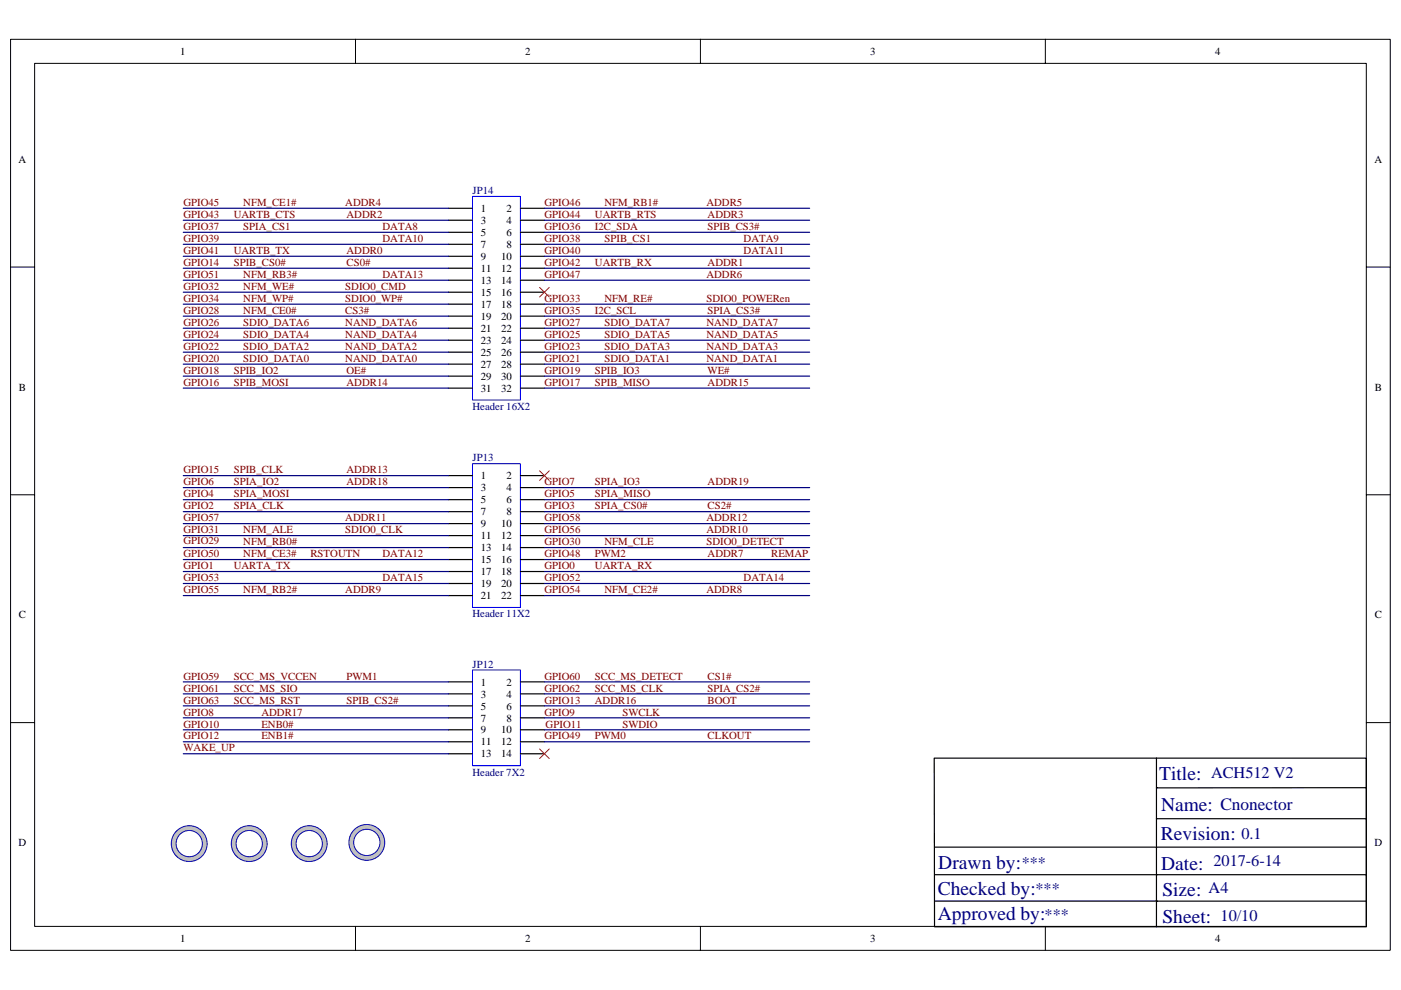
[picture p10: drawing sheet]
<svg xmlns="http://www.w3.org/2000/svg" width="297mm" height="210mm" viewBox="0 0 297 210" stroke-linecap="round" stroke-linejoin="round" font-family="sans-serif">
<path d="M2.2 8.3h292.6v193.3h-292.6z" fill="none" stroke="#000" stroke-width=".21"/>
<path d="M7.4 13.5h282.3v183h-282.3z" fill="#fff"/>
<g fill="none" stroke="#000" stroke-width=".21">
<path d="M7.3 13.4h282.4v183.1h-282.4zM75.4 8.3v5.1M148.5 8.3v5.1M221.6 8.3v5.1M2.2 56.6h5.1M289.7 56.6h5.1M2.2 104.9h5.1M289.7 104.9h5.1M2.2 153.3h5.1M289.7 153.3h5.1M75.4 196.5v5.1M148.5 196.5v5.1"/>
<path d="M221.6 196.5v5.1"/>
</g>
<path d="M198.2 179.7h91.5M245.2 160.8v35.8M245.2 173.7h44.4M245.3 167.1h-.1h44.4M289.6 160.8h-91.5v35.8h91.6v-35.7M198.1 185.5h47M198.2 191.1h46.9M245.3 185.5h44.4M245.3 191.1h44.4" fill="none" stroke="#000" stroke-width=".25"/>
<circle cx="40.1" cy="178.9" r="3.8" fill="#c0c0c0" stroke="#0000bf" stroke-width=".21"/>
<circle cx="40.1" cy="178.9" r="2.78" fill="#fff" stroke="#0000bf" stroke-width=".21"/>
<circle cx="52.8" cy="178.9" r="3.8" fill="#c0c0c0" stroke="#0000bf" stroke-width=".21"/>
<circle cx="52.8" cy="178.9" r="2.78" fill="#fff" stroke="#0000bf" stroke-width=".21"/>
<circle cx="65.6" cy="178.9" r="3.8" fill="#c0c0c0" stroke="#0000bf" stroke-width=".21"/>
<circle cx="65.6" cy="178.9" r="2.78" fill="#fff" stroke="#0000bf" stroke-width=".21"/>
<circle cx="77.8" cy="178.7" r="3.8" fill="#c0c0c0" stroke="#0000bf" stroke-width=".21"/>
<circle cx="77.8" cy="178.7" r="2.78" fill="#fff" stroke="#0000bf" stroke-width=".21"/>
<path d="M100.2 142.1h10.1v20.3h-10.1z" fill="#fff"/>
<path d="M100.2 142.1h10.1v20.3h-10.1z" fill="none" stroke="#00f" stroke-width=".21"/>
<g fill="none" stroke="#000" stroke-width=".25">
<path d="M95.1 144.6h5.1M95.1 147.2h5.1M95.1 149.7h5.1M95.1 152.3h5.1M95.1 154.8h5.1M95.1 157.3h5.1M95.1 159.9h5.1M110.3 144.6h5.1M110.3 147.2h5.1M110.3 149.7h5.1M110.3 152.3h5.1M110.3 154.8h5.1"/>
<path d="M110.3 157.3h5.1M110.3 159.9h5.1"/>
</g>
<path d="M114.4 158.9l2.1 2M116.5 158.9l-2.1 2" fill="none" stroke="#f00" stroke-width=".21"/>
<path d="M100.2 98.4h10.1v30.4h-10.1z" fill="#fff"/>
<path d="M100.2 98.4h10.1v30.4h-10.1z" fill="none" stroke="#00f" stroke-width=".21"/>
<g fill="none" stroke="#000" stroke-width=".25">
<path d="M95.1 100.9h5.1M95.1 103.4h5.1M95.1 106h5.1M95.1 108.5h5.1M95.1 111.1h5.1M95.1 113.6h5.1M95.1 116.1h5.1M95.1 118.7h5.1M110.3 100.9h5.1M110.3 103.4h5.1M110.3 106h5.1M110.3 108.5h5.1"/>
<path d="M110.3 111.1h5.1M110.3 113.6h5.1M110.3 116.1h5.1M110.3 118.7h5.1M95.1 121.2h5.1M95.1 123.8h5.1M95.1 126.3h5.1M110.3 121.2h5.1M110.3 123.8h5.1M110.3 126.3h5.1"/>
</g>
<path d="M114.4 99.9l2.1 2M116.5 99.9l-2.1 2" fill="none" stroke="#f00" stroke-width=".21"/>
<path d="M100.2 41.7h10.1v43.2h-10.1z" fill="#fff"/>
<path d="M100.2 41.7h10.1v43.2h-10.1z" fill="none" stroke="#00f" stroke-width=".21"/>
<g fill="none" stroke="#000" stroke-width=".25">
<path d="M95.1 44.2h5.1M95.1 46.7h5.1M95.1 49.3h5.1M95.1 51.8h5.1M95.1 54.4h5.1M95.1 56.9h5.1M95.1 59.4h5.1M110.3 44.2h5.1M110.3 46.7h5.1M110.3 49.3h5.1M110.3 51.8h5.1M110.3 54.4h5.1"/>
<path d="M110.3 56.9h5.1M110.3 59.4h5.1M95.1 62h5.1M95.1 64.5h5.1M95.1 67.1h5.1M95.1 69.6h5.1M95.1 72.2h5.1M95.1 74.7h5.1M95.1 77.2h5.1M95.1 79.8h5.1M110.3 62h5.1M110.3 64.5h5.1"/>
<path d="M110.3 67.1h5.1M110.3 69.6h5.1M110.3 72.2h5.1M110.3 74.7h5.1M110.3 77.2h5.1M110.3 79.8h5.1M95.1 82.3h5.1M110.3 82.3h5.1"/>
</g>
<path d="M114.4 61l2.1 2M116.5 61l-2.1 2" fill="none" stroke="#f00" stroke-width=".21"/>
<g fill="none" stroke="#000080" stroke-width=".25">
<path d="M38.9 59.4h56.2M38.9 56.9h56.2M38.9 54.4h56.2M38.9 51.8h56.2M38.9 49.3h56.2M38.9 46.7h56.2M38.9 44.2h56.2M115.4 59.4h56.3M115.4 56.9h56.3M115.4 54.4h56.3M115.4 51.8h56.3M115.4 49.3h56.3"/>
<path d="M115.4 46.7h56.3M115.4 44.2h56.3M38.9 79.8h56.2M38.9 77.2h56.2M38.9 74.7h56.2M38.9 72.2h56.2M38.9 69.6h56.2M38.9 67.1h56.2M38.9 64.5h56.2M38.9 62h56.2M115.4 79.8h56.3M115.4 77.2h56.3"/>
<path d="M115.4 74.7h56.3M115.4 72.2h56.3M115.4 69.6h56.3M115.4 67.1h56.3M115.4 64.5h56.3M38.9 82.3h56.2M115.4 82.3h56.3M38.9 118.7h56.2M38.9 116.1h56.2M38.9 113.6h56.2M38.9 111.1h56.2M38.9 108.5h56.2"/>
<path d="M38.9 106h56.2M38.9 103.4h56.2M38.9 100.9h56.2M115.4 118.7h56.3M115.4 116.1h56.3M115.4 113.6h56.3M115.4 111.1h56.3M115.4 108.5h56.3M115.4 106h56.3M115.4 103.4h56.3M38.9 126.3h56.2M38.9 123.8h56.2"/>
<path d="M38.9 121.2h56.2M115.4 126.3h56.3M115.4 123.8h56.3M115.4 121.2h56.3M38.9 144.6h56.2M38.9 147.2h56.2M38.9 149.7h56.2M38.9 152.3h56.2M38.9 154.8h56.2M38.9 157.3h56.2M38.9 159.9h56.2M115.4 144.6h56.3"/>
<path d="M115.4 147.2h56.3M115.4 149.7h56.3M115.4 152.3h56.3M115.4 154.8h56.3M115.4 157.3h56.3"/>
</g>
<g font-size="4.1" fill="#000080">
<text x="245.8" y="165.5">Title:</text>
<text x="246.2" y="172.1">Name:</text>
<text x="246.1" y="178.1">Revision:</text>
<text x="198.9" y="184.2">Drawn by:</text>
<text x="246.2" y="184.4">Date:</text>
<text x="198.8" y="189.8">Checked by:</text>
<text x="246.4" y="190">Size:</text>
<text x="198.8" y="195.1">Approved by:</text>
<text x="246.4" y="195.7">Sheet:</text>
</g>
<text font-size="3.7" fill="#000080" x="258.7" y="171.9">Cnonector</text>
<g font-size="3.5" fill="#000080">
<text x="256.8" y="165">ACH512 V2</text>
<text x="263.2" y="177.9">0.1</text>
<text x="216.6" y="184">***</text>
<text x="257.3" y="183.7">2017-6-14</text>
<text x="219.6" y="189.6">***</text>
<text x="256.2" y="189.5">A4</text>
<text x="221.5" y="195">***</text>
<text x="258.8" y="195.3">10/10</text>
</g>
<g font-size="2.3">
<text x="38.2" y="11.7">1</text>
<text x="111.4" y="11.7">2</text>
<text x="184.5" y="11.7">3</text>
<text x="257.6" y="11.7">4</text>
<text x="4" y="34.5">A</text>
<text x="291.4" y="34.5">A</text>
<text x="102" y="45">1</text>
<text x="102" y="47.5">3</text>
<text x="107.4" y="45">2</text>
<text x="107.4" y="47.5">4</text>
<text x="102" y="50.1">5</text>
<text x="102" y="52.6">7</text>
<text x="107.4" y="50.1">6</text>
<text x="107.4" y="52.6">8</text>
<text x="102" y="55.1">9</text>
<text x="102" y="57.7">11</text>
<text x="106.3" y="55.1">10</text>
<text x="106.3" y="57.7">12</text>
<text x="102" y="60.2">13</text>
<text x="102" y="62.8">15</text>
<text x="102" y="65.3">17</text>
<text x="106.3" y="60.2">14</text>
<text x="106.3" y="62.8">16</text>
<text x="106.3" y="65.3">18</text>
<text x="102" y="67.9">19</text>
<text x="102" y="70.4">21</text>
<text x="106.3" y="67.9">20</text>
<text x="106.3" y="70.4">22</text>
<text x="102" y="72.9">23</text>
<text x="102" y="75.5">25</text>
<text x="106.3" y="72.9">24</text>
<text x="106.3" y="75.5">26</text>
<text x="4" y="82.8">B</text>
<text x="102" y="78">27</text>
<text x="102" y="80.6">29</text>
<text x="102" y="83.1">31</text>
<text x="106.3" y="78">28</text>
<text x="106.3" y="80.6">30</text>
<text x="106.3" y="83.1">32</text>
<text x="291.5" y="82.8">B</text>
<text x="102" y="101.7">1</text>
<text x="107.4" y="101.7">2</text>
<text x="102" y="104.2">3</text>
<text x="102" y="106.8">5</text>
<text x="107.4" y="104.2">4</text>
<text x="107.4" y="106.8">6</text>
<text x="102" y="109.3">7</text>
<text x="102" y="111.8">9</text>
<text x="106.3" y="111.8">10</text>
<text x="107.4" y="109.3">8</text>
<text x="102" y="114.4">11</text>
<text x="102" y="116.9">13</text>
<text x="102" y="119.5">15</text>
<text x="106.3" y="114.4">12</text>
<text x="106.3" y="116.9">14</text>
<text x="106.3" y="119.5">16</text>
<text x="102" y="122">17</text>
<text x="102" y="124.6">19</text>
<text x="106.3" y="122">18</text>
<text x="106.3" y="124.6">20</text>
<text x="4" y="131.2">C</text>
<text x="102" y="127.1">21</text>
<text x="106.3" y="127.1">22</text>
<text x="291.5" y="131.2">C</text>
<text x="102" y="145.4">1</text>
<text x="102" y="148">3</text>
<text x="107.4" y="145.4">2</text>
<text x="107.4" y="148">4</text>
<text x="102" y="150.5">5</text>
<text x="102" y="153">7</text>
<text x="102" y="155.6">9</text>
<text x="106.3" y="155.6">10</text>
<text x="107.4" y="150.5">6</text>
<text x="107.4" y="153">8</text>
<text x="102" y="158.1">11</text>
<text x="102" y="160.7">13</text>
<text x="106.3" y="158.1">12</text>
<text x="106.3" y="160.7">14</text>
<text x="4" y="179.5">D</text>
<text x="291.4" y="179.5">D</text>
<text x="38.2" y="199.8">1</text>
<text x="111.4" y="199.8">2</text>
<text x="184.5" y="199.8">3</text>
<text x="257.6" y="199.8">4</text>
</g>
<g font-size="2.3" fill="#000080">
<text x="100.2" y="41.1">JP14</text>
<text x="100.2" y="86.9">Header 16X2</text>
<text x="100.2" y="97.9">JP13</text>
<text x="100.2" y="130.9">Header 11X2</text>
<text x="100.2" y="141.6">JP12</text>
<text x="100.2" y="164.5">Header 7X2</text>
</g>
<g font-size="2.3" fill="#800000">
<text x="38.9" y="46.2">GPIO43</text>
<text x="38.9" y="43.7">GPIO45</text>
<text x="49.5" y="46.2">UARTB_CTS</text>
<text x="51.6" y="43.7">NFM_CE1#</text>
<text x="73.2" y="43.7">ADDR4</text>
<text x="73.5" y="46.2">ADDR2</text>
<text x="115.4" y="46.2">GPIO44</text>
<text x="115.4" y="43.7">GPIO46</text>
<text x="126.1" y="46.2">UARTB_RTS</text>
<text x="128.2" y="43.7">NFM_RB1#</text>
<text x="149.8" y="43.7">ADDR5</text>
<text x="150" y="46.2">ADDR3</text>
<text x="38.9" y="53.9">GPIO41</text>
<text x="38.9" y="51.3">GPIO39</text>
<text x="38.9" y="48.8">GPIO37</text>
<text x="49.5" y="53.9">UARTB_TX</text>
<text x="51.6" y="48.8">SPIA_CS1</text>
<text x="73.5" y="53.9">ADDR0</text>
<text x="81.1" y="48.8">DATA8</text>
<text x="81.1" y="51.3">DATA10</text>
<text x="115.4" y="53.9">GPIO40</text>
<text x="115.4" y="51.3">GPIO38</text>
<text x="115.4" y="48.8">GPIO36</text>
<text x="126.1" y="48.8">I2C_SDA</text>
<text x="128.2" y="51.3">SPIB_CS1</text>
<text x="150" y="48.8">SPIB_CS3#</text>
<text x="157.7" y="53.9">DATA11</text>
<text x="157.7" y="51.3">DATA9</text>
<text x="38.9" y="58.9">GPIO51</text>
<text x="38.9" y="56.4">GPIO14</text>
<text x="49.5" y="56.4">SPIB_CS0#</text>
<text x="51.6" y="58.9">NFM_RB3#</text>
<text x="73.5" y="56.4">CS0#</text>
<text x="81.1" y="58.9">DATA13</text>
<text x="115.4" y="58.9">GPIO47</text>
<text x="115.4" y="56.4">GPIO42</text>
<text x="126.1" y="56.4">UARTB_RX</text>
<text x="149.8" y="58.9">ADDR6</text>
<text x="150" y="56.4">ADDR1</text>
<text x="38.9" y="64">GPIO34</text>
<text x="38.9" y="61.5">GPIO32</text>
<text x="51.6" y="64">NFM_WP#</text>
<text x="51.6" y="61.5">NFM_WE#</text>
<text x="73.2" y="64">SDIO0_WP#</text>
<text x="73.2" y="61.5">SDIO0_CMD</text>
<text x="115.4" y="64">GPIO33</text>
<text x="128.2" y="64">NFM_RE#</text>
<text x="149.8" y="64">SDIO0_POWERen</text>
<text x="38.9" y="71.7">GPIO24</text>
<text x="38.9" y="69.1">GPIO26</text>
<text x="38.9" y="66.6">GPIO28</text>
<text x="51.6" y="66.6">NFM_CE0#</text>
<text x="51.6" y="71.7">SDIO_DATA4</text>
<text x="51.6" y="69.1">SDIO_DATA6</text>
<text x="73.2" y="71.7">NAND_DATA4</text>
<text x="73.2" y="69.1">NAND_DATA6</text>
<text x="73.2" y="66.6">CS3#</text>
<text x="115.4" y="71.7">GPIO25</text>
<text x="115.4" y="69.1">GPIO27</text>
<text x="115.4" y="66.6">GPIO35</text>
<text x="126.1" y="66.6">I2C_SCL</text>
<text x="128.2" y="71.7">SDIO_DATA5</text>
<text x="128.2" y="69.1">SDIO_DATA7</text>
<text x="149.8" y="71.7">NAND_DATA5</text>
<text x="149.8" y="69.1">NAND_DATA7</text>
<text x="150" y="66.6">SPIA_CS3#</text>
<text x="38.9" y="76.8">GPIO20</text>
<text x="38.9" y="74.2">GPIO22</text>
<text x="51.6" y="76.8">SDIO_DATA0</text>
<text x="51.6" y="74.2">SDIO_DATA2</text>
<text x="73.2" y="76.8">NAND_DATA0</text>
<text x="73.2" y="74.2">NAND_DATA2</text>
<text x="115.4" y="76.8">GPIO21</text>
<text x="115.4" y="74.2">GPIO23</text>
<text x="128.2" y="76.8">SDIO_DATA1</text>
<text x="128.2" y="74.2">SDIO_DATA3</text>
<text x="149.8" y="76.8">NAND_DATA1</text>
<text x="149.8" y="74.2">NAND_DATA3</text>
<text x="38.9" y="81.8">GPIO16</text>
<text x="38.9" y="79.3">GPIO18</text>
<text x="49.5" y="81.8">SPIB_MOSI</text>
<text x="49.5" y="79.3">SPIB_IO2</text>
<text x="73.5" y="81.8">ADDR14</text>
<text x="73.5" y="79.3">OE#</text>
<text x="115.4" y="81.8">GPIO17</text>
<text x="115.4" y="79.3">GPIO19</text>
<text x="126.1" y="81.8">SPIB_MISO</text>
<text x="126.1" y="79.3">SPIB_IO3</text>
<text x="150" y="81.8">ADDR15</text>
<text x="150" y="79.3">WE#</text>
<text x="38.9" y="100.4">GPIO15</text>
<text x="49.5" y="100.4">SPIB_CLK</text>
<text x="73.5" y="100.4">ADDR13</text>
<text x="38.9" y="105.5">GPIO4</text>
<text x="38.9" y="102.9">GPIO6</text>
<text x="49.5" y="102.9">SPIA_IO2</text>
<text x="49.5" y="105.5">SPIA_MOSI</text>
<text x="73.5" y="102.9">ADDR18</text>
<text x="115.4" y="102.9">GPIO7</text>
<text x="115.4" y="105.5">GPIO5</text>
<text x="126.1" y="102.9">SPIA_IO3</text>
<text x="126.1" y="105.5">SPIA_MISO</text>
<text x="150" y="102.9">ADDR19</text>
<text x="38.9" y="113.1">GPIO31</text>
<text x="38.9" y="110.6">GPIO57</text>
<text x="38.9" y="108">GPIO2</text>
<text x="49.5" y="108">SPIA_CLK</text>
<text x="51.6" y="113.1">NFM_ALE</text>
<text x="73.2" y="110.6">ADDR11</text>
<text x="73.2" y="113.1">SDIO0_CLK</text>
<text x="115.4" y="110.6">GPIO58</text>
<text x="115.4" y="108">GPIO3</text>
<text x="115.4" y="113.1">GPIO56</text>
<text x="126.1" y="108">SPIA_CS0#</text>
<text x="149.8" y="110.6">ADDR12</text>
<text x="149.8" y="113.1">ADDR10</text>
<text x="150" y="108">CS2#</text>
<text x="38.9" y="118.2">GPIO50</text>
<text x="38.9" y="115.4">GPIO29</text>
<text x="51.6" y="118.2">NFM_CE3#</text>
<text x="51.6" y="115.7">NFM_RB0#</text>
<text x="65.8" y="118.2">RSTOUTN</text>
<text x="81.1" y="118.2">DATA12</text>
<text x="115.4" y="118.2">GPIO48</text>
<text x="115.4" y="115.7">GPIO30</text>
<text x="126.1" y="118.2">PWM2</text>
<text x="128.2" y="115.7">NFM_CLE</text>
<text x="149.8" y="115.7">SDIO0_DETECT</text>
<text x="150" y="118.2">ADDR7</text>
<text x="163.5" y="118.2">REMAP</text>
<text x="38.9" y="125.8">GPIO55</text>
<text x="38.9" y="123.3">GPIO53</text>
<text x="38.9" y="120.7">GPIO1</text>
<text x="49.5" y="120.7">UARTA_TX</text>
<text x="51.6" y="125.8">NFM_RB2#</text>
<text x="73.2" y="125.8">ADDR9</text>
<text x="81.1" y="123.3">DATA15</text>
<text x="115.4" y="123.3">GPIO52</text>
<text x="115.4" y="125.8">GPIO54</text>
<text x="115.4" y="120.7">GPIO0</text>
<text x="126.1" y="120.7">UARTA_RX</text>
<text x="128.2" y="125.8">NFM_CE2#</text>
<text x="149.8" y="125.8">ADDR8</text>
<text x="157.7" y="123.3">DATA14</text>
<text x="38.9" y="144.1">GPIO59</text>
<text x="38.9" y="146.7">GPIO61</text>
<text x="38.9" y="149.2">GPIO63</text>
<text x="49.5" y="144.1">SCC_MS_VCCEN</text>
<text x="49.5" y="146.7">SCC_MS_SIO</text>
<text x="49.5" y="149.2">SCC_MS_RST</text>
<text x="73.5" y="144.1">PWM1</text>
<text x="73.5" y="149.2">SPIB_CS2#</text>
<text x="115.4" y="144.1">GPIO60</text>
<text x="115.4" y="146.7">GPIO62</text>
<text x="115.4" y="149.2">GPIO13</text>
<text x="126.1" y="144.1">SCC_MS_DETECT</text>
<text x="126.1" y="146.7">SCC_MS_CLK</text>
<text x="126.1" y="149.2">ADDR16</text>
<text x="150" y="144.1">CS1#</text>
<text x="150" y="149.2">BOOT</text>
<text x="150" y="146.7">SPIA_CS2#</text>
<text x="38.9" y="151.8">GPIO8</text>
<text x="38.9" y="154.3">GPIO10</text>
<text x="55.4" y="154.3">ENB0#</text>
<text x="55.4" y="151.8">ADDR17</text>
<text x="115.4" y="151.8">GPIO9</text>
<text x="115.7" y="154.3">GPIO11</text>
<text x="132" y="154.3">SWDIO</text>
<text x="132" y="151.8">SWCLK</text>
<text x="38.9" y="156.8">GPIO12</text>
<text x="38.9" y="159.4">WAKE_UP</text>
<text x="55.4" y="156.8">ENB1#</text>
<text x="115.4" y="156.8">GPIO49</text>
<text x="126.1" y="156.8">PWM0</text>
<text x="150" y="156.8">CLKOUT</text>
</g>
</svg>
